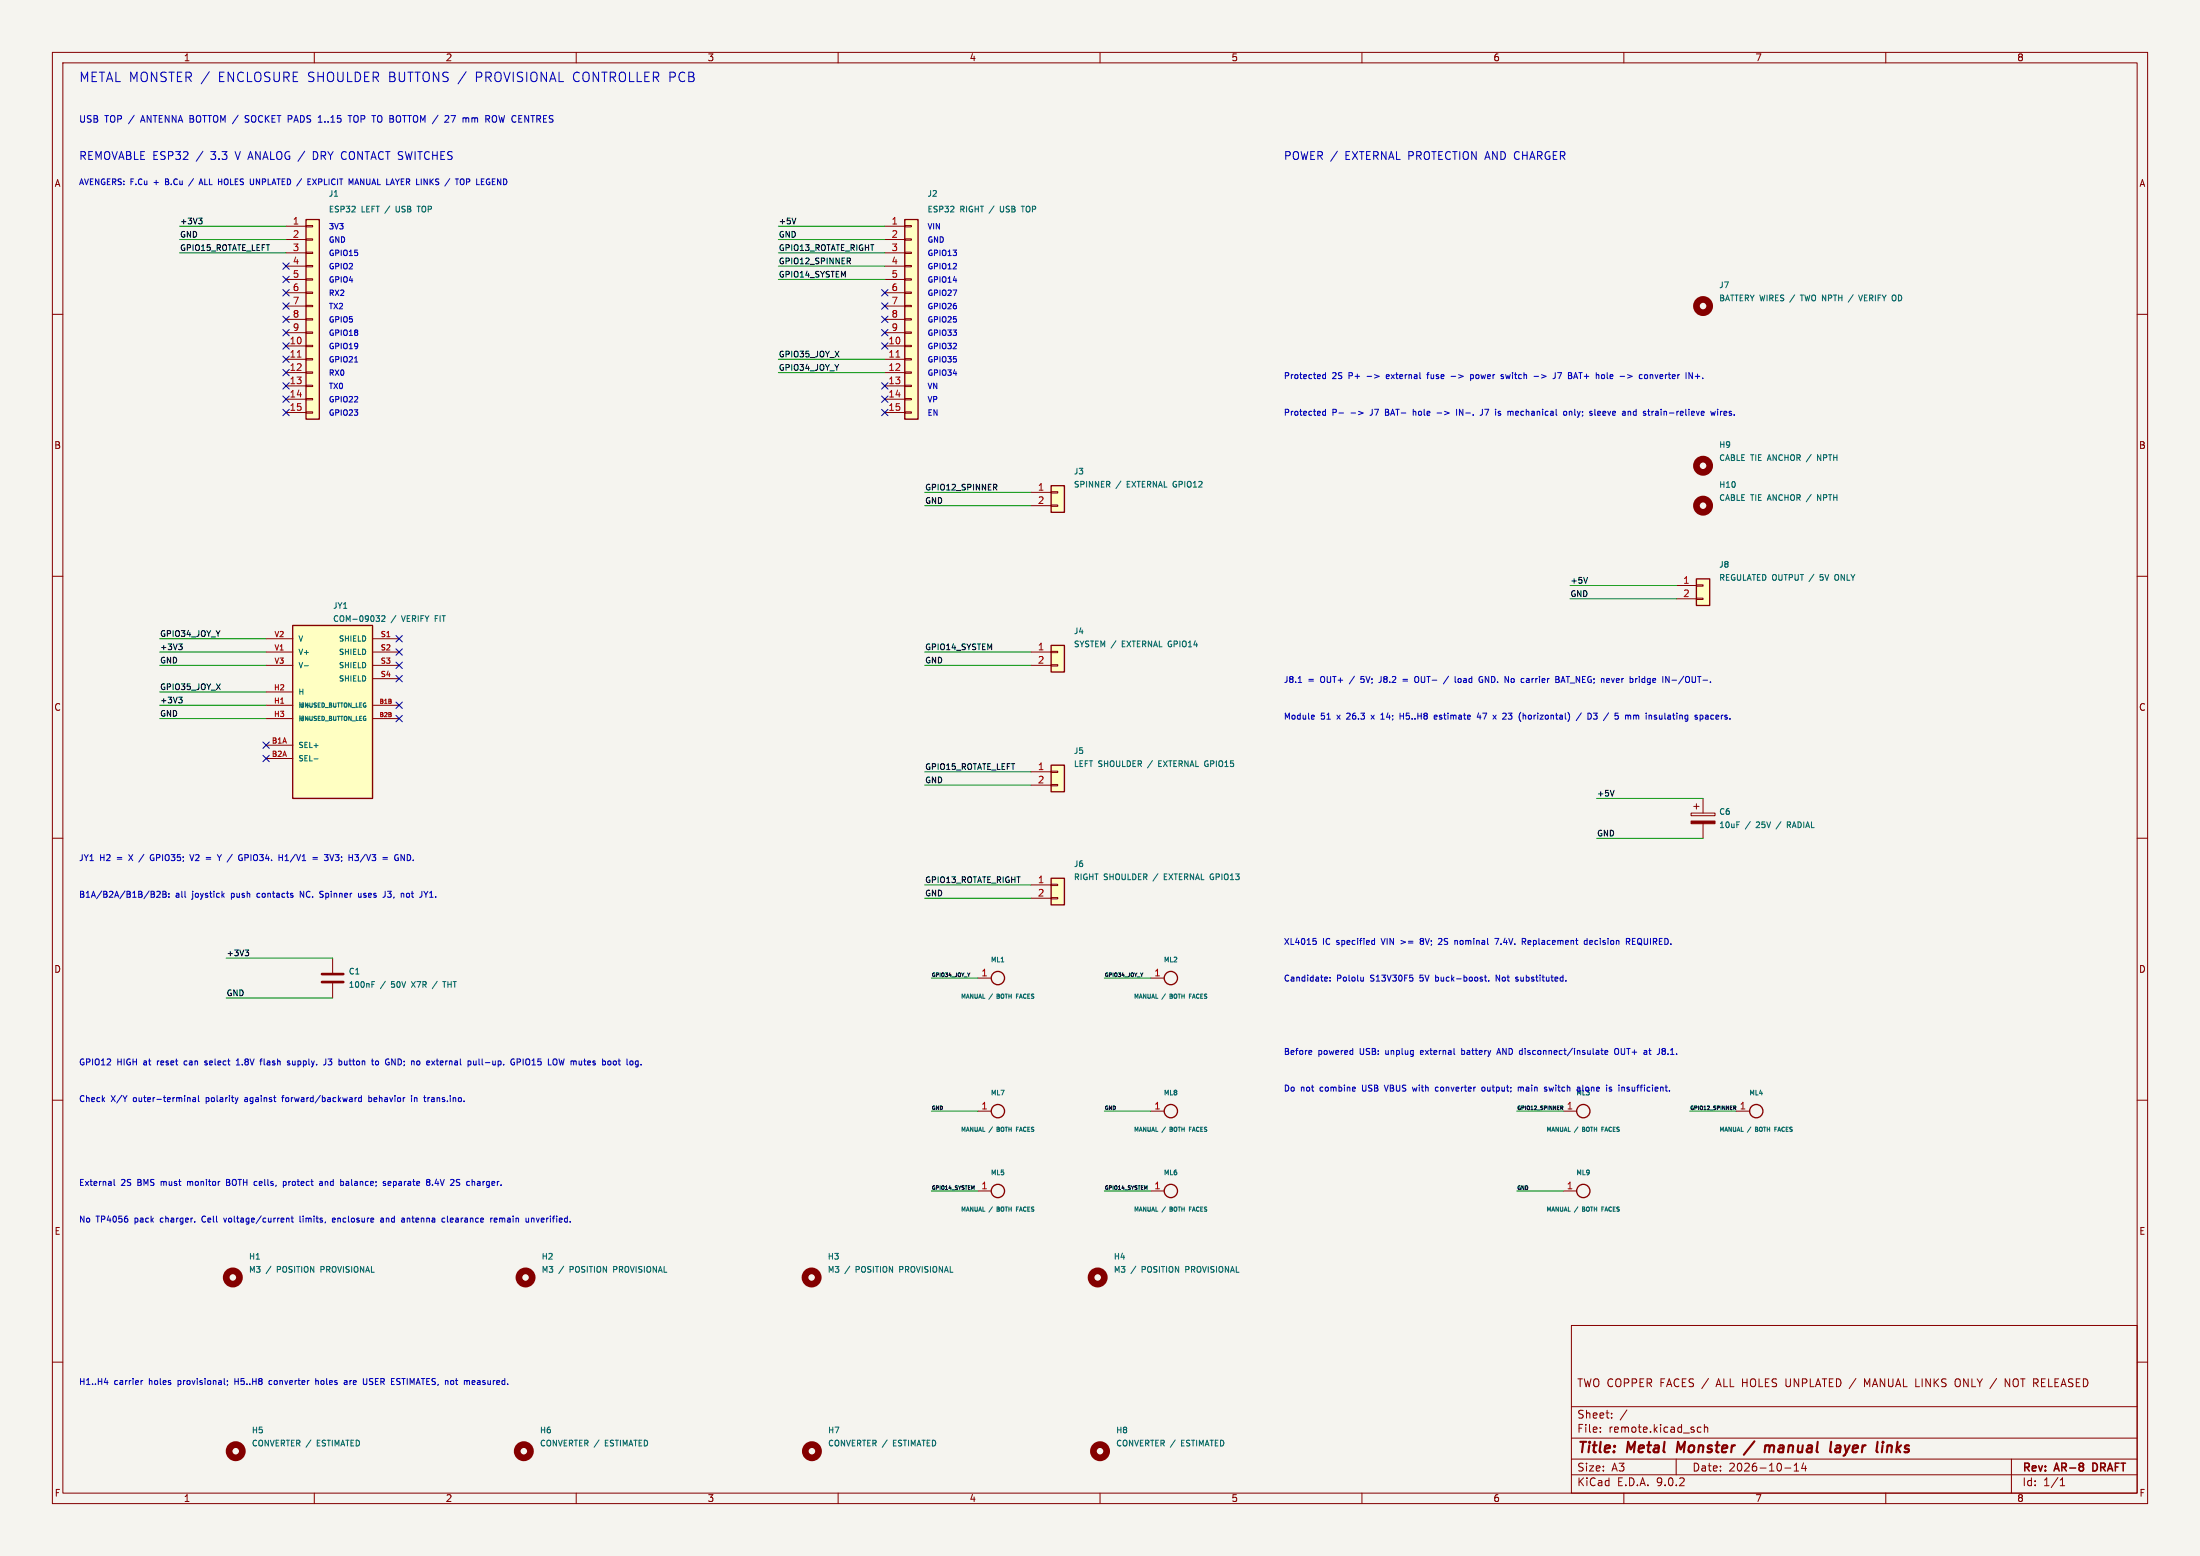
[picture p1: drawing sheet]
<svg xmlns="http://www.w3.org/2000/svg" width="420mm" height="297mm" viewBox="0 0 420 297" stroke-linecap="round" stroke-linejoin="round" font-family="sans-serif">
<path d="M0 0h420v297h-420z" fill="#f5f4ef" stroke="#f5f4ef" stroke-width=".19"/>
<g fill="none" stroke="#840000" stroke-width=".19">
<path d="M10 10h400v277h-400zM12 12h396v273h-396zM60 10v2M110 10v2M160 10v2M210 10v2M260 10v2M310 10v2M360 10v2M10 60h2M408 60h2M10 110h2"/>
<path d="M408 110h2M10 160h2M408 160h2M10 210h2M408 210h2M300 253h108v32h-108zM10 260h2M300 278.5h108M300 274.5h108M300 268.5h108M305.5 273.2v.2M305.5 272.5v.1"/>
<path d="M307.7 270.5v.2M307.7 269.8v.1M310.6 269.1l-1.3 1.9M320 278.5v3M324 273.1l.3 .3 .4-.1M324.7 272.5l-.4-.1-.3 .3M325.4 272.5l.2-.1 .3 .1 .1 .9M325.4 271.9v1.5M342.5 279.7l.4-.4v1.5M344.3 279.2l-.4 1.1h1M344.7 279.8v1M356.4 264.3l-.5-1.1v1.5"/>
<path d="M373.3 264.5l.3 .2h.3M373.9 263.2h-.3l-.3 .2M382.8 264.7v-1.5l.9 1.5M384 278.5v6.5M408 260h2M60 285v2M110 285v2M160 285v2M210 285v2M260 285v2M300 281.5h108M310 285v2"/>
<path d="M340.7 280.2h1.2M342.5 280.8h.9M360 285v2M393.3 283.6h.9M393.3 282.5l.4-.4v1.5"/>
</g>
<path d="M399.9 279.3h-.4v1.5h.4" fill="none" stroke="#840000" stroke-width=".3"/>
<path d="M320.3 275.2l-.2 2M334.9 275.1l-2 2.6M337.1 276l.5-.1 .2 .3M337.8 276.2l-.1 1M338.6 276a.5 .5 0 0 0-.8 .2M350.5 276h.8l-.1 1.2M351.3 276.3l-.6 .1a.4 .4 0 0 0-.4 .4 .4 .4 0 0 0 .3 .4l.7-.1M360.3 276.1a.49 .49 0 0 1 .9 .1l-.2 1" fill="none" stroke="#840000" stroke-width=".4"/>
<path d="M55.9 119.4h15.2v33h-15.2z" fill="#ffffc2"/>
<path d="M55.9 119.4h15.2v33h-15.2z" fill="none" stroke="#840000" stroke-width=".25"/>
<g fill="none" stroke="#840000" stroke-width=".19">
<path d="M50.8 121.9h5.1M50.8 124.5h5.1M50.8 127h5.1M50.8 132.1h5.1M50.8 134.6h5.1M50.8 137.2h5.1M71.1 121.9h5.1M71.1 124.5h5.1M71.1 127h5.1M71.1 134.6h5.1M71.1 137.2h5.1M71.1 129.5h5.1"/>
<path d="M50.8 142.2h5.1M50.8 144.8h5.1"/>
</g>
<path d="M353.8 56.3l-1 1.4M354.8 56.3l.4 1.1 .4-1.1M347 87.9v-1.1l.6 1.1M71.8 117.5h.6l-.3 .4M72.2 117.9l.2 .2v.3l-.2 .2M72.9 117.6l.4-.1 .2 .3-.7 .8h.7M58.1 127.1h.8M59.9 144.9h.8" fill="none" stroke="#006464" stroke-width=".19"/>
<g fill="none" stroke="#840000" stroke-width="1.3">
<circle cx="325.1" cy="58.4" r="1.27"/>
<circle cx="325.1" cy="88.9" r="1.27"/>
<circle cx="44.4" cy="243.8" r="1.27"/>
</g>
<path d="M172.7 41.9h2.6v38.1h-2.6z" fill="#ffffc2"/>
<path d="M172.7 41.9h2.6v38.1h-2.6z" fill="none" stroke="#840000" stroke-width=".25"/>
<g fill="none" stroke="#840000" stroke-width=".19">
<path d="M168.9 43.2h3.8M168.9 45.7h3.8M168.9 48.3h3.8M168.9 50.8h3.8M168.9 53.3h3.8M168.9 55.9h3.8M168.9 58.4h3.8M172.7 43.1h1.3v.2h-1.3zM172.7 45.6h1.3v.2h-1.3zM172.7 48.1h1.3v.3h-1.3zM172.7 50.7h1.3v.2h-1.3zM172.7 53.2h1.3v.3h-1.3z"/>
<path d="M172.7 55.8h1.3v.2h-1.3zM172.7 58.3h1.3v.2h-1.3zM168.9 61h3.8M168.9 63.5h3.8M168.9 66h3.8M168.9 68.6h3.8M168.9 71.1h3.8M168.9 73.7h3.8M168.9 76.2h3.8M168.9 78.7h3.8M172.7 60.8h1.3v.3h-1.3zM172.7 63.4h1.3v.2h-1.3z"/>
<path d="M172.7 65.9h1.3v.3h-1.3zM172.7 68.5h1.3v.2h-1.3zM172.7 71h1.3v.2h-1.3zM172.7 73.5h1.3v.3h-1.3zM172.7 76.1h1.3v.2h-1.3zM172.7 78.6h1.3v.3h-1.3z"/>
</g>
<path d="M171.1 68.2h.7" fill="none" stroke="#a90000" stroke-width=".19"/>
<path d="M194.9 39.4h.7" fill="none" stroke="#006464" stroke-width=".19"/>
<path d="M323.8 110.5h2.6v5.1h-2.6z" fill="#ffffc2"/>
<g fill="none" stroke="#840000" stroke-width=".25">
<path d="M323.8 110.5h2.6v5.1h-2.6z"/>
<circle cx="223.5" cy="186.7" r="1.27"/>
</g>
<path d="M320 111.8h3.8M320 114.3h3.8M323.8 111.6h1.3v.3h-1.3zM323.8 114.2h1.3v.2h-1.3zM219.7 186.7h2.5" fill="none" stroke="#840000" stroke-width=".19"/>
<path d="M347 95.5v-1.1l.6 1.1M350.4 109.7l-.1 .3 .1 .7M227.1 190.1h.2M227.4 189.8h-.3v.8" fill="none" stroke="#006464" stroke-width=".19"/>
<circle cx="325.1" cy="96.5" r="1.27" fill="none" stroke="#840000" stroke-width="1.3"/>
<path d="M200.7 167.6h2.5v5.1h-2.5z" fill="#ffffc2"/>
<g fill="none" stroke="#840000" stroke-width=".25">
<path d="M200.7 167.6h2.5v5.1h-2.5z"/>
<circle cx="190.5" cy="186.7" r="1.27"/>
<circle cx="335.3" cy="212.1" r="1.27"/>
<circle cx="302.3" cy="227.3" r="1.27"/>
</g>
<g fill="none" stroke="#840000" stroke-width=".19">
<path d="M322.8 155.2h4.6v.5h-4.6zM323.3 153.9h1.1M323.8 153.4v1M325.1 152.4v2.8M325.1 157.2v2.8M196.8 168.9h3.9M196.8 171.5h3.9M200.7 168.8h1.2v.2h-1.2zM200.7 171.3h1.2v.3h-1.2zM63.5 182.9v2.8M63.5 187.7v2.8M186.7 186.7h2.5"/>
<path d="M331.5 212.1h2.5M298.4 227.3h2.6"/>
</g>
<g fill="none" stroke="#006464" stroke-width=".19">
<path d="M331.6 156.9h.5M341.2 157.5h.4M341.6 156.9h-.4v1.1M71 187.9h.4M71 187.4h.5M83.5 187.3l-1 1.4M84.5 187.4h.6M84.8 187.4v1.1M194 190.1h.3M194.4 189.8h-.4v.8M338.8 215.5h.3M339.2 215.2h-.4v.8"/>
<path d="M305.8 230.8h.3M306.2 230.4h-.4v.8"/>
</g>
<path d="M61.5 185.9h4M61.5 187.5h4" fill="none" stroke="#840000" stroke-width=".51"/>
<path d="M322.8 156.7h4.6v.5h-4.6z" fill="#840000" stroke="#840000" stroke-width=".19"/>
<circle cx="45" cy="277" r="1.27" fill="none" stroke="#840000" stroke-width="1.3"/>
<path d="M200.7 92.7h2.5v5.1h-2.5z" fill="#ffffc2"/>
<path d="M200.7 92.7h2.5v5.1h-2.5z" fill="none" stroke="#840000" stroke-width=".25"/>
<path d="M196.8 94h3.9M196.8 96.5h3.9M200.7 93.9h1.2v.2h-1.2zM200.7 96.4h1.2v.2h-1.2z" fill="none" stroke="#840000" stroke-width=".19"/>
<path d="M58.4 41.9h2.6v38.1h-2.6z" fill="#ffffc2"/>
<path d="M58.4 41.9h2.6v38.1h-2.6z" fill="none" stroke="#840000" stroke-width=".25"/>
<g fill="none" stroke="#840000" stroke-width=".19">
<path d="M54.6 43.2h3.8M54.6 45.7h3.8M54.6 48.3h3.8M54.6 50.8h3.8M54.6 53.3h3.8M54.6 55.9h3.8M54.6 58.4h3.8M58.4 43.1h1.3v.2h-1.3zM58.4 45.6h1.3v.2h-1.3zM58.4 48.1h1.3v.3h-1.3zM58.4 50.7h1.3v.2h-1.3zM58.4 53.2h1.3v.3h-1.3z"/>
<path d="M58.4 55.8h1.3v.2h-1.3zM58.4 58.3h1.3v.2h-1.3zM54.6 61h3.8M54.6 63.5h3.8M54.6 66h3.8M54.6 68.6h3.8M54.6 71.1h3.8M54.6 73.7h3.8M54.6 76.2h3.8M54.6 78.7h3.8M58.4 60.8h1.3v.3h-1.3zM58.4 63.4h1.3v.2h-1.3z"/>
<path d="M58.4 65.9h1.3v.3h-1.3zM58.4 68.5h1.3v.2h-1.3zM58.4 71h1.3v.2h-1.3zM58.4 73.5h1.3v.3h-1.3zM58.4 76.1h1.3v.2h-1.3zM58.4 78.6h1.3v.3h-1.3z"/>
</g>
<path d="M56.8 68.2h.7" fill="none" stroke="#a90000" stroke-width=".19"/>
<path d="M79.6 39.4h.6" fill="none" stroke="#006464" stroke-width=".19"/>
<path d="M200.7 123.2h2.5v5.1h-2.5z" fill="#ffffc2"/>
<g fill="none" stroke="#840000" stroke-width=".25">
<path d="M200.7 123.2h2.5v5.1h-2.5z"/>
<circle cx="190.5" cy="212.1" r="1.27"/>
<circle cx="223.5" cy="212.1" r="1.27"/>
<circle cx="302.3" cy="212.1" r="1.27"/>
<circle cx="190.5" cy="227.3" r="1.27"/>
<circle cx="223.5" cy="227.3" r="1.27"/>
</g>
<path d="M196.8 124.5h3.9M196.8 127h3.9M200.7 124.3h1.2v.3h-1.2zM200.7 126.9h1.2v.2h-1.2zM186.7 212.1h2.5M219.7 212.1h2.5M298.4 212.1h2.6M186.7 227.3h2.5M219.7 227.3h2.5" fill="none" stroke="#840000" stroke-width=".19"/>
<path d="M194 215.5h.3M194.4 215.2h-.4v.8M227.1 215.5h.2M227.4 215.2h-.3v.8M305.8 215.5h.3M306.2 215.2h-.4v.8M194 230.8h.3M194.4 230.4h-.4v.8M227.1 230.8h.2M227.4 230.4h-.3v.8" fill="none" stroke="#006464" stroke-width=".19"/>
<g fill="none" stroke="#840000" stroke-width="1.3">
<circle cx="154.9" cy="243.8" r="1.27"/>
<circle cx="209.5" cy="243.8" r="1.27"/>
<circle cx="155" cy="277" r="1.27"/>
<circle cx="210" cy="277" r="1.27"/>
</g>
<path d="M200.7 146.1h2.5v5h-2.5z" fill="#ffffc2"/>
<path d="M200.7 146.1h2.5v5h-2.5z" fill="none" stroke="#840000" stroke-width=".25"/>
<path d="M196.8 147.3h3.9M196.8 149.9h3.9M200.7 147.2h1.2v.2h-1.2zM200.7 149.7h1.2v.3h-1.2z" fill="none" stroke="#840000" stroke-width=".19"/>
<g fill="none" stroke="#840000" stroke-width="1.3">
<circle cx="100.3" cy="243.8" r="1.27"/>
<circle cx="100" cy="277" r="1.27"/>
</g>
<g fill="none" stroke="#0f0f0f" stroke-width=".19">
<path d="M37.9 41.6h.7l-.4 .5M38.4 42.1l.2 .2v.2l-.2 .2M151.9 41.6l-.3 1.1M162 49.8l.4 .6M162.3 49.3l.1 .2-.1 .3M189.9 93l.4 .5M190.2 92.5l.1 .1-.1 .4M303.1 110.2l-.4 1.1M34.1 133.1h.7l-.4 .4M34.1 122.9h.7l-.4 .4M34.6 133.5l.2 .2v.3l-.2 .2M34.6 123.3l.2 .2v.3l-.2 .2"/>
<path d="M308.1 150.9l-.3 1.1M46.8 181.3h.7l-.4 .5M47.3 181.8l.2 .2v.2l-.2 .2M298.1 211.5l.3 .3M298.2 211.1l.2 .1-.2 .3M331.1 211.5l.3 .3M331.2 211.1l.2 .1-.2 .3"/>
</g>
<g fill="none" stroke="#009600" stroke-width=".19">
<path d="M34.3 45.7h20.3M34.3 43.2h20.3M34.3 48.3h20.3M148.6 50.8h20.3M148.6 45.7h20.3M148.6 43.2h20.3M148.6 48.3h20.3M148.6 53.3h20.3M148.6 68.6h20.3M148.6 71.1h20.3M176.5 96.5h20.3M176.5 94h20.3"/>
<path d="M299.7 111.8h20.3M299.7 114.3h20.3M30.5 124.5h20.3M30.5 127h20.3M30.5 132.1h20.3M30.5 137.2h20.3M30.5 134.6h20.3M30.5 121.9h20.3M176.5 124.5h20.3M176.5 127h20.3M176.5 147.3h20.3M176.5 149.9h20.3"/>
<path d="M304.8 152.4h20.3M176.5 171.5h20.3M176.5 168.9h20.3M304.8 160h20.3M43.2 182.9h20.3M43.2 190.5h20.3M177.8 186.7h8.9M210.8 186.7h8.9M177.8 212.1h8.9M210.8 212.1h8.9M289.6 212.1h8.8M322.6 212.1h8.9"/>
<path d="M177.8 227.3h8.9M210.8 227.3h8.9M289.6 227.3h8.8"/>
</g>
<g fill="none" stroke="#000084" stroke-width=".19">
<path d="M54 50.2l1.2 1.2M54 52.7l1.2 1.2M54 57.8l1.2 1.2M54 55.3l1.2 1.2M55.2 50.2l-1.2 1.2M55.2 52.7l-1.2 1.2M55.2 57.8l-1.2 1.2M55.2 55.3l-1.2 1.2M168.3 57.8l1.2 1.2M168.3 55.3l1.2 1.2M169.5 57.8l-1.2 1.2M169.5 55.3l-1.2 1.2"/>
<path d="M54 68l1.2 1.2M54 60.4l1.2 1.2M54 62.9l1.2 1.2M54 65.4l1.2 1.2M54 70.5l1.2 1.2M54 73.1l1.2 1.2M54 75.6l1.2 1.2M54 78.1l1.2 1.2M55.2 68l-1.2 1.2M55.2 60.4l-1.2 1.2M55.2 62.9l-1.2 1.2M55.2 65.4l-1.2 1.2"/>
<path d="M55.2 70.5l-1.2 1.2M55.2 73.1l-1.2 1.2M55.2 75.6l-1.2 1.2M55.2 78.1l-1.2 1.2M168.3 62.9l1.2 1.2M168.3 73.1l1.2 1.2M168.3 75.6l1.2 1.2M168.3 78.1l1.2 1.2M168.3 65.4l1.2 1.2M168.3 60.4l1.2 1.2M169.5 62.9l-1.2 1.2M169.5 73.1l-1.2 1.2"/>
<path d="M169.5 75.6l-1.2 1.2M169.5 78.1l-1.2 1.2M169.5 65.4l-1.2 1.2M169.5 60.4l-1.2 1.2M75.6 136.6l1.2 1.2M75.6 123.9l1.2 1.2M75.6 126.4l1.2 1.2M75.6 128.9l1.2 1.2M75.6 134l1.2 1.2M75.6 121.3l1.2 1.2M76.8 136.6l-1.2 1.2M76.8 123.9l-1.2 1.2"/>
<path d="M76.8 126.4l-1.2 1.2M76.8 128.9l-1.2 1.2M76.8 134l-1.2 1.2M76.8 121.3l-1.2 1.2M50.2 141.6l1.2 1.2M50.2 144.2l1.2 1.2M51.4 141.6l-1.2 1.2M51.4 144.2l-1.2 1.2"/>
</g>
<g fill="none" stroke="#0000c2" stroke-width=".19">
<path d="M40 13.7l-1.6 2.3M36.9 34.1l-.9 1.4M38 35.3l.4-1.1 .3 1.1M38.1 34.9h.5M41.7 34.7h.6M42.3 34.2v1.1M46.8 23.3h.5M47.3 22.1h-.3l-.2 .2 .1 .3 .4 .1M59.7 34.2l.7 1.1M60.2 28.9h-.4v1.5h.4M60.4 34.2l-.7 1.1M66.4 22.1h.8"/>
<path d="M66.8 22.1v1.2M67.7 35.3l.4-1.1 .4 1.1M67.8 34.9h.6M86.1 22.1h.8l-.5 1.2M86.9 34.2h.6M87.2 34.2v1.1M89.6 34.2h-.5v1.1M89.6 34.7h-.5M90.1 22.5v.8M90.5 22.5l-.4 .1M94.3 22.1a.43 .43 0 0 1 .5 .4v.4a.43 .43 0 0 1-.5 .4M255.3 28.9l-1.3 1.9"/>
<path d="M67.7 69.1h.6M253 71.1v1.2M253 78.1v1.2M253 71.6l-.3-.1-.2 .2 .1 .5h.4M253 78.6l-.3-.1-.2 .2 .1 .5h.4M255.6 78.8h.9M257.9 78.8h.9M259.3 78.5l.9 .3-.9 .4M261 71.8h.9M262.4 71.5l.9 .3-.9 .4M264.5 78.7h.4M264.8 71.5l-.2 .2v.4l.2 .2"/>
<path d="M264.9 78.1h-.4v1.2h.4M265.2 71.8l-.6 .1M269.8 78.1v1.2M270.1 78.5l-.3 .1M272.4 71.5h.4M272.8 71.1l-.3 .2v1M274.3 78.8h.9M277 71.8h.9M278.1 78.1v1.2M278.6 79.3v-1.2l.7 1.2M280.8 71.6l.3-.1 .2 .2-.1 .5h-.4M280.8 71.5v1.2"/>
<path d="M283 78.1l-.1 1-.3 .2M283.4 78.1h.8M286.2 78.9h.2l.1 .2-.4 .2M286.2 78.5l.2 .1M286.9 71.9l.1 .2-.1 .2M286.9 71.5l.1 .1M287.4 71.5l.3 .8M288.8 78.6l.1 .7M292.9 71.8h.8M296.9 71.1v1l-.4 .2M297.3 71.1h.8l-.5 1.2M298.6 78.6l.3-.1 .2 .2v.4l-.2 .2-.4-.2z"/>
<path d="M299.6 78.6h.4l.1 .7M299.6 78.5v.8M300.4 72.3l.4-1.2 .4 1.2M300.5 71.9h.6M304.5 79.1l.1 .2M305.4 78.5l-.4 .2 .1 .5 .3 .1M305.6 78.8l-.6 .1M305.9 71.5l.4 .2v.5l-.4 .1M310.7 71.5l.9 .3-.9 .4M311 78.5l.3 .2v.6M311.9 78.6v.6M314 71.6l.3-.1 .2 .2v.4l-.2 .2-.4-.2z"/>
<path d="M315 71.5v.8M315.4 71.5l-.4 .1M315.7 78.5l-.2 .1M316.1 78.9v.3M322.4 71.1l.7 1.2v-1.2M323.6 71.8h.9M324.1 71.4v.9M326.6 78.5l.2 .8 .2-.6 .2 .6 .3-.8M327.9 78.1v.1M327.9 78.5v.8M328.4 78.5v.8M328.8 78.5l-.4 .2"/>
<path d="M329.3 78.5l-.2 .2v.4l.2 .2M329.7 78.8l-.6 .1M247.8 130.3h.7M250.7 136.5l.2 .3-.5 .1M250.9 137.2l-.2 .1M259.8 130.2l.1 .1M260.4 129.1h-.6v.6l.1-.1M261.7 136.5l.7 .8M262.4 136.5l-.7 .8M263.6 137.3h.7M263.6 130.1l-.4 .2M263.7 136.4l.2-.3v1.2"/>
<path d="M267.3 136.1v1.2M267.3 136.7h.6M267.8 129.7h.9M267.8 130h.9M270.1 129.5a.38 .38 0 0 1 .4-.4 .38 .38 0 0 1 .3 .4v.4a.38 .38 0 0 1-.2 .3 .38 .38 0 0 1-.4 0M273.8 136.9l.5-.1v-.2l-.3-.1-.2 .2 .1 .5h.4M276.5 129.1l-1 1.4M278.5 129.6l.2-.1 .2 .2v.4l-.2 .2-.4-.2zM282.3 136.1l-.3 .8h.7M282.6 136.5v.8M282.8 129.8h.3v.4l-.3 .1M282.9 129.1l.1 .1"/>
<path d="M283.5 130.3v-1.2l.7 1.2M286.9 136.2h.5M287.9 136.1h.7l-.3 .5h.1M288.1 137.3h.3M288.7 129.5l.3 .1M289 130.2l-.3 .1M291.1 136.5l.2 .2v.6M298 130.3l.4-1.2 .4 1.2M298.1 129.9h.6M299 129.1h.6M301.9 136.1l-1 1.4M304.2 136.1h.7l-.4 .5 .3 .1 .1 .4-.2 .2h-.3"/>
<path d="M307.1 136.1l-1 1.4M308.3 137.2l.4 .1M308.9 136.1h-.5l-.1 .6 .4-.1M310.3 136.6l.4-.1 .1 .2M310.3 136.5v.8M310.8 136.7v.6M311 136.5l-.2 .2M312.7 136.5l.1 .2v.6M313.9 129.5h-.2l-.3 .2 .1 .5 .4 .1M314.3 136.1l-.1 .1M314.3 136.1v.1M316.8 136.5v.7h.5"/>
<path d="M317.3 136.5v.8M319.2 129.8h.9M324.9 136.5l.2 .2v.4l-.2 .2M325.6 136.6h.4l.1 .7M326.1 136.8l-.6 .2 .2 .3 .4-.1M327 136.5h-.2l-.2 .2v.5l.4 .1M27.5 163.1l-1 1.4M29.1 163.1a.62 .62 0 0 0-.4 .6 .62 .62 0 0 0 .4 .6M29.2 170.1l.2 .2-.2 .4 .3 .2-.2 .4M29.9 170.2l.5-.1 .2 .4-.7 .8h.7M31.1 170.1h.4l.2 .2-.2 .4 .2 .1v.3l-.2 .2h-.4zM31.1 170.7h.4"/>
<path d="M32.2 171.2v.1M32.2 170.6v.1M36.2 163.1l.4 1.2 .4-1.2M39.4 163.7h.8M39.4 164h.8M41.5 163.1l.4 .6 .4-.6M42.5 170.8l.3 .5M42.8 170.5l-.4 .4M46 163.8h.3l-.1 .4M46.8 163.7h.4M47.2 163.1h-.4v1.2M49.2 170.6l-.1 .1 .1 .5"/>
<path d="M54.4 164.3h.7M54.4 163.5l.3-.4v1.2M57.3 171.3v-1.2l.7 1.2M59.7 163.7h.9M59.7 164h.9M61.2 170.2h.5M61.2 170.6l.4 .2M61.6 171.2l-.4 .1M61.9 163.1h.7l-.4 .5M63 163.1l.3 1.2 .4-1.2M64 163.1h.7M64 164.2l.2 .1"/>
<path d="M67.7 163.1h.7l-.3 .5M68.2 163.6l.2 .2v.3l-.2 .2M68.4 170.5l.1 .7h.4M68.9 170.5v.8M69.8 163.1l-1 1.4M73.5 170.1v.8M74 170.1h.7M74 171.2l.1 .1M76 163.2a.56 .56 0 0 0-.7 .4 .56 .56 0 0 0 .4 .7M77.2 163.1v1.2l-.7-1.2v1.2M78 170.5l-.4 .2v.5l.4 .1M78.2 163.2l-.5-.1v1.2l.5-.1"/>
<path d="M80.9 170.1l.4 .6M81.3 170.7v.6M81.7 170.1l-.4 .6M250.7 179.1h.5M250.8 179.6h.3l.2 .2-.1 .4-.4 .1M262.1 179.5l.3 .1M262.4 179.1v1.2M267.4 179.5l.9 .3-.9 .4M271.3 179.6l-.2 .2v.3l.1 .1 .3 .1M271.3 179.6h.2M271.5 179.1h-.2l-.2 .2 .2 .3M274.7 179.2h.5"/>
<path d="M275.2 179.6l-.6 .7h.7M278.1 179.5l.1 .2v.6M285.3 179.1h.8l-.5 1.2M290.9 179.7l.4 .6M291 179.1l.3 .2-.3 .4M291.9 179.5l-.2 .2v.4l.2 .2M292.2 179.8l-.5 .1M303 179.6l-.3-.1-.3 .2 .1 .5h.5M303 179.1v1.2M304 179.6l-.4-.1-.1 .2v.5h.5M304 179.8l-.5 .1M310.5 179.1h.4l.2 .2-.1 .4h-.5"/>
<path d="M310.8 179.7l.3 .6M311.6 179.7h.4M312.2 179.1h-.6v1.2h.6M253 186.5l.4 .1v.2l-.5 .1M253.4 187.2l-.4 .1M253.9 187.2v.1M253.9 186.6v.1M260.3 187.2l-.4 .1M260.3 186.5v.8M262.4 180.2l-.3 .1M274.1 186.1v1.2M274.1 187.2l.1 .1"/>
<path d="M274.2 186.5l-.1 .1M283.4 186.5h.4M283.5 186.1v1l.3 .2M284.2 187.2v.1M285.6 187.3v-1.2l.7 1.2M289.4 186.8l.4 .1v.2l-.1 .2-.4-.1M289.4 186.6h.4M35.3 202.6l-.2 .1 .2 .5M35.9 209.6h.3l.1 .7M36.8 209.6h.5v.7M37.3 209.8l-.5 .2 .2 .3 .3-.1M37.9 209.1v1l.1 .2"/>
<path d="M39.1 203.2l.3 .1M39.4 202.5l-.3 .2v.1l.3 .1M45.1 203.3h.7M45.1 202.5l.3-.4v1.2M45.4 209.5l-.2 .8M46.9 209.5l-.1 .1M46.9 209.8l-.2 .2 .2 .3M49.6 202.5h.4M49.9 202.1h.1M50.4 202.1l.1 1.1M53.8 209.5h.4M54.2 209.1l-.3 .2v1"/>
<path d="M55.3 202.6l-.3-.1-.1 .2v.1l.4 .1v.3h-.4M55.8 202.5l.1 .7M62.2 202.1l-.1 1-.3 .2M62.6 203.2l.5 .1M62.6 202.1h.7l-.3 .5h.1M65.8 202.5v.7h.4M68.1 209.5l-.3 .2M69 209.6l-.3-.1-.3 .2 .1 .5h.5M69 209.1v1.2M70.4 209.6l.3-.1 .3 .2M70.4 209.1v1.2M71 210.1l-.3 .2-.3-.1"/>
<path d="M71.8 202.6l.3-.1 .2 .2v.4l-.2 .2-.4-.2zM74.8 202.1l.6 1.2v-1.2M78.6 209.1v.1M78.6 209.5v.8M79.1 209.5v.8M79.4 209.5l-.3 .1M81.7 209.5v.8M82 209.5l-.3 .2M83.3 202.5h.4M83.4 202.1v1l.3 .2M90.9 203.2h-.4M90.9 202.5v.8"/>
<path d="M91.4 202.1v1l.2 .2M97.9 202.1l.3 .1M98 202.8h.2v.4l-.2 .1M98.7 202.7h.6v-.5l-.6-.1v1.2M99.9 202.1v1.2M107.7 202.1l-.3 1.2-.2-.8-.2 .8M117.6 202.6l.1 .1-.1 .5M118 202.5h.4M118.2 202.1v1l.2 .2M250 200.5l.4 .1v.2l-.5 .1M250.4 201.2l-.4 .1M258.7 207.6v.2l-.5 .1"/>
<path d="M264.3 207.1l.4 1.2M269.6 207.5l.3 .8 .2-.6M271.3 200.5l-.1 .2v.4l.1 .2M271.7 200.8l-.5 .1M274.6 207.6l-.4-.1-.2 .2 .1 .5h.5M279.1 201.2l.3 .1M279.1 200.1v1.2M279.4 200.5l-.3 .1M283 207.6l.3-.1 .2 .2v.4l-.2 .2-.4-.2zM285.7 201.3l.4-1.2 .4 1.2M285.8 200.9h.6M289.8 207.5v.8"/>
<path d="M289.8 207.6l.4-.1 .1 .2M290.3 207.7l.2-.2 .3 .1v.7M290.3 207.7v.6M295.2 207.9l.1 .2-.1 .2M295.2 207.5l.1 .1M295.7 207.5l.2 .8 .2-.6M301.5 207.5l.1 .2v.6M301.6 207.8h-.4M302.2 207.1v1M305.6 200.5h.5M305.8 200.1v1l.3 .2M306.4 200.9l.5-.1v-.2l-.4-.1-.1 .2v.5h.5"/>
<path d="M307.4 207.9h.2l.1 .2-.4 .2M307.4 207.5l.2 .1M308.3 200.3l.2-.2a.39 .39 0 0 1 .5 .4v.4a.38 .38 0 0 1-.4 .4 .38 .38 0 0 1-.4-.4zM310.6 208.2h.4M311 207.6l-.2-.1-.2 .2 .1 .1 .3 .1M314.8 200.5h.4M314.9 200.1v1l.2 .2M317.4 201.2h.4M317.4 200.2h.4M317.4 200.6h.1M317.5 200.6h.2M317.5 200.6l-.1 .1"/>
<path d="M317.7 200.6l.1 .1M317.8 200.6h-.1M21.8 225.1v1l.1 .2M35.8 225.5v.8M36 225.5l-.2 .1M38.6 232.3l-.1 .3 .1 .5M42.7 232.5l.3 .8 .2-.8M43.2 225.7h.4M43.6 225.1h-.4v1.2h.5M54.1 225.6l.3-.1 .2 .2-.1 .5h-.4M54.1 225.5v1.2M54.7 232.5v.8"/>
<path d="M54.7 232.6h.4l.1 .7M55.6 232.5h.4M55.7 232.1v1l.3 .2M57.3 232.1v1l.1 .2M61 225.6h.5v.7M61.5 225.8l-.5 .2 .2 .3 .3-.1M63.5 232.9l.5-.1-.1-.2-.3-.1-.1 .2v.5h.4M66.4 225.5l-.3 .1M66.5 225.8h-.3l-.2 .2 .1 .2 .4 .1M72.7 232.6h.4l.1 .7M73.1 225.7l.5 .4-.1 .2-.4-.1M73.2 232.8l-.5 .2 .1 .3 .4-.1"/>
<path d="M73.6 225.6l-.3-.1-.2 .2M74.6 225.7l-.1-.2-.4 .2v.5h.5M74.6 225.8l-.5 .1M77.7 232.5v.8M77.9 232.5l-.2 .1M81.6 225.1h.3l.2 .2-.2 .3M81.6 225.6h.3M81.9 225.6l.1 .1 .1 .4-.1 .1-.4 .1M82.6 226.2v.1M83.3 225.1l-.2 .8h.7M84.6 232.5l.3 .1M84.9 233.2l-.3 .1"/>
<path d="M85.4 232.1v1l.2 .2M87.3 225.7l.4 .1 .1 .3-.2 .2h-.3M87.3 225.1l.5 .1M91.3 225.5l-.1 .1M91.3 225.8l-.2 .2 .2 .3M94 232.5l-.3 .1M94.3 232.9l.6-.1-.1-.2-.3-.1-.2 .2 .1 .5h.4M101.5 232.6h.4l.1 .7M101.5 232.5v.8M19.9 263.9h.7M26.9 263.5v.8M27.3 263.5l-.4 .2"/>
<path d="M42.8 264.1l.2 .2M43.4 263.6v.1M43.5 264.2l-.1 .2M44.8 263.1v1.2M44.8 263.7h.7M51.8 263.5h-.2l-.2 .2v.5l.4 .1M60.3 263.6h.4l.1 .7M60.3 263.1v1.2M65.8 263.6h.4v.7M66.2 263.8l-.5 .2 .2 .3 .3-.1M69.4 263.1v1M70 263.1v1l-.1 .1-.3 .1"/>
<path d="M75.7 264.2l.5 .1M75.7 263.5l.5 .2M76.2 263.1h-.3l-.2 .2M90.5 263.5l-.4 .2 .1 .5 .3 .1M90.7 263.8l-.6 .1"/>
</g>
<g font-size="2.8" fill="#840000">
<text x="301" y="277.9">Title:</text>
<text x="310.6" y="277.9">Metal</text>
<text x="321" y="277.9">Monster</text>
<text x="334.9" y="277.9">/</text>
<text x="339.3" y="277.9">manual</text>
<text x="352.6" y="277.9">layer</text>
<text x="362.3" y="277.9">links</text>
</g>
<g font-size="2.5" fill="#0000c2">
<text x="15" y="15.9">METAL MONSTER /</text>
<text x="41.7" y="15.9">ENCLOSURE SHOULDER BUTTONS /</text>
<text x="91.1" y="15.9">PROVISIONAL CONTROLLER PCB</text>
</g>
<g font-size="2.1" fill="#0000c2">
<text x="15" y="30.7">REMOVABLE ESP32</text>
<text x="37.5" y="30.7">/</text>
<text x="40.4" y="30.7">3.3</text>
<text x="45.3" y="30.7">V ANALOG /</text>
<text x="60.5" y="30.7">DRY CONTACT SWITCHES</text>
<text x="245" y="30.7">POWER /</text>
<text x="256.8" y="30.7">EXTERNAL PROTECTION AND CHARGER</text>
</g>
<g font-size="2.1" fill="#840000">
<text x="301" y="265">TWO COPPER FACES /</text>
<text x="328" y="265">ALL HOLES UNPLATED /</text>
<text x="356.7" y="265">MANUAL LINKS</text>
<text x="374.4" y="265">ONLY /</text>
<text x="384.2" y="265">NOT RELEASED</text>
<text x="301" y="273.7">File:</text>
<text x="301" y="271">Sheet:</text>
<text x="307.1" y="273.7">remote.kicad_sch</text>
<text x="301" y="281.1">Size:</text>
<text x="307.6" y="281.1">A3</text>
<text x="323" y="281.1">Date:</text>
<text x="330" y="281.1">2026-10-14</text>
<text x="386" y="281.3">Rev:</text>
<text x="392.4" y="281.3">AR-8</text>
<text x="400.2" y="281.3">DRAFT</text>
<text x="301" y="283.9">KiCad</text>
<text x="308.7" y="283.9">E.D.A.</text>
<text x="316.3" y="283.9">9.0.2</text>
<text x="386" y="283.9">Id:</text>
<text x="390.1" y="283.9">1/1</text>
</g>
<g font-size="1.8" fill="#840000">
<text x="35" y="11.9">1</text>
<text x="85" y="11.9">2</text>
<text x="135" y="11.9">3</text>
<text x="185" y="11.9">4</text>
<text x="235" y="11.9">5</text>
<text x="285" y="11.9">6</text>
<text x="335" y="11.9">7</text>
<text x="385" y="11.9">8</text>
<text x="10.3" y="35.9">A</text>
<text x="408.3" y="35.9">A</text>
<text x="10.3" y="85.9">B</text>
<text x="408.2" y="85.9">B</text>
<text x="10.3" y="135.9">C</text>
<text x="408.2" y="135.9">C</text>
<text x="10.3" y="185.9">D</text>
<text x="408.2" y="185.9">D</text>
<text x="10.3" y="235.9">E</text>
<text x="408.3" y="235.9">E</text>
<text x="10.3" y="285.9">F</text>
<text x="35" y="286.9">1</text>
<text x="85" y="286.9">2</text>
<text x="135" y="286.9">3</text>
<text x="185" y="286.9">4</text>
<text x="235" y="286.9">5</text>
<text x="285" y="286.9">6</text>
<text x="335" y="286.9">7</text>
<text x="385" y="286.9">8</text>
<text x="408.3" y="285.9">F</text>
</g>
<g font-size="1.8" fill="#0000c2">
<text x="15" y="23.6">USB</text>
<text x="20" y="23.6">TOP /</text>
<text x="27.2" y="23.6">ANTENNA BOTTOM /</text>
<text x="47.7" y="23.6">SOCKET PADS 1..15</text>
<text x="68.1" y="23.6">TOP TO BOTTOM /</text>
<text x="87.2" y="23.6">27</text>
<text x="90.8" y="23.6">mm</text>
<text x="95.4" y="23.6">ROW CENTRES</text>
</g>
<g font-size="1.8" fill="#a90000">
<text x="55.8" y="42.9">1</text>
<text x="55.8" y="45.5">2</text>
<text x="170.1" y="42.9">1</text>
<text x="170.1" y="45.5">2</text>
<text x="55.8" y="48">3</text>
<text x="55.8" y="50.5">4</text>
<text x="55.8" y="53.1">5</text>
<text x="170.1" y="48">3</text>
<text x="170.1" y="50.5">4</text>
<text x="170.1" y="53.1">5</text>
<text x="55.8" y="55.6">6</text>
<text x="55.8" y="58.2">7</text>
<text x="170.1" y="55.6">6</text>
<text x="170.1" y="58.2">7</text>
<text x="55.2" y="65.8">10</text>
<text x="55.8" y="60.7">8</text>
<text x="55.8" y="63.2">9</text>
<text x="169.5" y="65.8">10</text>
<text x="170.1" y="60.7">8</text>
<text x="170.1" y="63.2">9</text>
<text x="55.2" y="68.3">11</text>
<text x="55.2" y="70.9">12</text>
<text x="169.5" y="68.3">11</text>
<text x="169.5" y="70.9">12</text>
<text x="55.2" y="73.4">13</text>
<text x="55.2" y="75.9">14</text>
<text x="169.5" y="73.4">13</text>
<text x="169.5" y="75.9">14</text>
<text x="55.2" y="78.5">15</text>
<text x="169.5" y="78.5">15</text>
<text x="198" y="93.7">1</text>
<text x="198" y="96.3">2</text>
<text x="321.2" y="111.5">1</text>
<text x="321.2" y="114">2</text>
<text x="198" y="124.2">1</text>
<text x="198" y="126.7">2</text>
<text x="198" y="147.1">1</text>
<text x="198" y="149.6">2</text>
<text x="198" y="168.7">1</text>
<text x="198" y="171.2">2</text>
<text x="187.3" y="186.4">1</text>
<text x="220.3" y="186.4">1</text>
<text x="187.3" y="211.8">1</text>
<text x="220.3" y="211.8">1</text>
<text x="299" y="211.8">1</text>
<text x="332" y="211.8">1</text>
<text x="187.3" y="227.1">1</text>
<text x="220.3" y="227.1">1</text>
<text x="299" y="227.1">1</text>
</g>
<g font-size="1.6" fill="#0000c2">
<text x="245" y="72.6">Protected</text>
<text x="254.3" y="72.6">2S</text>
<text x="257.6" y="72.6">P+</text>
<text x="265.2" y="72.6">external</text>
<text x="273.3" y="72.6">fuse</text>
<text x="278" y="72.6">-&gt;</text>
<text x="282" y="72.6">power</text>
<text x="288.1" y="72.6">switch</text>
<text x="294.5" y="72.6">-&gt;</text>
<text x="298.5" y="72.6">J7</text>
<text x="301.5" y="72.6">BAT+</text>
<text x="307.1" y="72.6">hole</text>
<text x="311.9" y="72.6">-&gt;</text>
<text x="315.8" y="72.6">converter</text>
<text x="324.9" y="72.6">IN+.</text>
<text x="245" y="79.6">Protected</text>
<text x="254.3" y="79.6">P-</text>
<text x="261.9" y="79.6">J7</text>
<text x="265" y="79.6">BAT-</text>
<text x="270.6" y="79.6">hole</text>
<text x="275.3" y="79.6">-&gt;</text>
<text x="279.3" y="79.6">IN-.</text>
<text x="284.1" y="79.6">J7</text>
<text x="287.2" y="79.6">is</text>
<text x="289.8" y="79.6">mechanical</text>
<text x="300.7" y="79.6">only;</text>
<text x="305.9" y="79.6">sleeve</text>
<text x="312.4" y="79.6">and</text>
<text x="316.6" y="79.6">strain-relieve</text>
<text x="329.7" y="79.6">wires.</text>
<text x="245" y="130.6">J8.1</text>
<text x="249.7" y="130.6">=</text>
<text x="252.2" y="130.6">OUT+</text>
<text x="258.1" y="130.6">/</text>
<text x="260.4" y="130.6">5V;</text>
<text x="264.1" y="130.6">J8.2</text>
<text x="268.8" y="130.6">=</text>
<text x="271.3" y="130.6">OUT-</text>
<text x="277.2" y="130.6">/</text>
<text x="279.5" y="130.6">load</text>
<text x="284.3" y="130.6">GND.</text>
<text x="289.4" y="130.6">No</text>
<text x="292.8" y="130.6">carrier</text>
<text x="299.6" y="130.6">BAT_NEG; never</text>
<text x="314.2" y="130.6">bridge</text>
<text x="320.7" y="130.6">IN-/OUT-.</text>
<text x="245" y="137.6">Module</text>
<text x="252.1" y="137.6">51</text>
<text x="255.4" y="137.6">x</text>
<text x="257.5" y="137.6">26.3</text>
<text x="262.4" y="137.6">x</text>
<text x="264.4" y="137.6">14;</text>
<text x="268.3" y="137.6">H5..H8</text>
<text x="275.1" y="137.6">estimate</text>
<text x="283.5" y="137.6">47</text>
<text x="286.8" y="137.6">x</text>
<text x="288.8" y="137.6">23</text>
<text x="292.1" y="137.6">(horizontal)</text>
<text x="303.4" y="137.6">/</text>
<text x="309.1" y="137.6">/</text>
<text x="311.4" y="137.6">5</text>
<text x="313.6" y="137.6">mm</text>
<text x="317.8" y="137.6">insulating</text>
<text x="327.3" y="137.6">spacers.</text>
<text x="15" y="164.6">JY1</text>
<text x="19.1" y="164.6">H2</text>
<text x="22.5" y="164.6">=</text>
<text x="25" y="164.6">X</text>
<text x="29.5" y="164.6">GPIO35;</text>
<text x="37.4" y="164.6">V2</text>
<text x="40.6" y="164.6">=</text>
<text x="43.1" y="164.6">Y /</text>
<text x="47.5" y="164.6">GPIO34.</text>
<text x="55.4" y="164.6">H1/V1</text>
<text x="62.1" y="164.6">=</text>
<text x="64.6" y="164.6">3V3;</text>
<text x="69.4" y="164.6">H3/V3</text>
<text x="76.1" y="164.6">=</text>
<text x="78.7" y="164.6">GND.</text>
<text x="15" y="171.6">B1A/B2A/B1B/B2B:</text>
<text x="33.5" y="171.6">all</text>
<text x="36.9" y="171.6">joystick</text>
<text x="44.5" y="171.6">push</text>
<text x="49.6" y="171.6">contacts</text>
<text x="58.1" y="171.6">NC.</text>
<text x="62.1" y="171.6">Spinner</text>
<text x="69.7" y="171.6">uses</text>
<text x="74.6" y="171.6">J3,</text>
<text x="78.3" y="171.6">not</text>
<text x="82.1" y="171.6">JY1.</text>
<text x="245" y="180.6">XL4015</text>
<text x="252.5" y="180.6">IC</text>
<text x="255.3" y="180.6">specified</text>
<text x="264.1" y="180.6">VIN</text>
<text x="268" y="180.6">&gt;=</text>
<text x="271.9" y="180.6">8V;</text>
<text x="275.7" y="180.6">2S</text>
<text x="279" y="180.6">nominal</text>
<text x="286.9" y="180.6">7.4V.</text>
<text x="292.3" y="180.6">Replacement</text>
<text x="304.4" y="180.6">decision</text>
<text x="312.6" y="180.6">REQUIRED.</text>
<text x="245" y="187.6">Candidate:</text>
<text x="255.2" y="187.6">Pololu</text>
<text x="261.8" y="187.6">S13V30F5</text>
<text x="271.4" y="187.6">5V</text>
<text x="274.6" y="187.6">buck-boost.</text>
<text x="286.4" y="187.6">Not</text>
<text x="290.4" y="187.6">substituted.</text>
<text x="15" y="203.6">GPIO12</text>
<text x="22.3" y="203.6">HIGH</text>
<text x="27.6" y="203.6">at</text>
<text x="30.4" y="203.6">reset</text>
<text x="35.7" y="203.6">can</text>
<text x="39.9" y="203.6">select</text>
<text x="46.2" y="203.6">1.8V</text>
<text x="51" y="203.6">flash</text>
<text x="56.4" y="203.6">supply.</text>
<text x="63.5" y="203.6">J3</text>
<text x="66.6" y="203.6">button</text>
<text x="73.2" y="203.6">to</text>
<text x="76" y="203.6">GND;</text>
<text x="81.1" y="203.6">no</text>
<text x="84.3" y="203.6">external</text>
<text x="92.4" y="203.6">pull-up.</text>
<text x="100.8" y="203.6">GPIO15</text>
<text x="108.2" y="203.6">LOW mutes</text>
<text x="119" y="203.6">boot</text>
<text x="245" y="201.6">Before</text>
<text x="251.6" y="201.6">powered</text>
<text x="259.7" y="201.6">USB:</text>
<text x="264.8" y="201.6">unplug</text>
<text x="271.8" y="201.6">external</text>
<text x="279.8" y="201.6">battery</text>
<text x="286.9" y="201.6">AND disconnect/insulate</text>
<text x="309.7" y="201.6">OUT+</text>
<text x="315.6" y="201.6">at</text>
<text x="318.4" y="201.6">J8.1.</text>
<text x="245" y="208.6">Do</text>
<text x="248.3" y="208.6">not</text>
<text x="252.1" y="208.6">combine</text>
<text x="260.4" y="208.6">USB</text>
<text x="265" y="208.6">VBUS</text>
<text x="270.5" y="208.6">with</text>
<text x="275.1" y="208.6">converter</text>
<text x="284.2" y="208.6">output;</text>
<text x="291.3" y="208.6">main</text>
<text x="296.5" y="208.6">switch</text>
<text x="303" y="208.6">alone</text>
<text x="308.8" y="208.6">is</text>
<text x="311.4" y="208.6">insufficient.</text>
<text x="15" y="210.6">Check</text>
<text x="21.2" y="210.6">X/Y</text>
<text x="25.6" y="210.6">outer-terminal</text>
<text x="39.7" y="210.6">polarity</text>
<text x="47.3" y="210.6">against</text>
<text x="54.7" y="210.6">forward/backward</text>
<text x="71.4" y="210.6">behavior</text>
<text x="79.8" y="210.6">in</text>
<text x="82.5" y="210.6">trans.ino.</text>
<text x="15" y="226.6">External</text>
<text x="23.1" y="226.6">2S</text>
<text x="26.4" y="226.6">BMS</text>
<text x="31.1" y="226.6">must</text>
<text x="36.3" y="226.6">monitor</text>
<text x="44" y="226.6">BOTH cells,</text>
<text x="55.3" y="226.6">protect</text>
<text x="62.5" y="226.6">and</text>
<text x="66.7" y="226.6">balance;</text>
<text x="75.1" y="226.6">separate</text>
<text x="83.6" y="226.6">8.4V</text>
<text x="88.4" y="226.6">2S</text>
<text x="91.7" y="226.6">charger.</text>
<text x="15" y="233.6">No</text>
<text x="18.3" y="233.6">TP4056</text>
<text x="25.9" y="233.6">pack</text>
<text x="31" y="233.6">charger.</text>
<text x="39.1" y="233.6">Cell</text>
<text x="43.6" y="233.6">voltage/current</text>
<text x="58.3" y="233.6">limits,</text>
<text x="64.7" y="233.6">enclosure</text>
<text x="74.2" y="233.6">and</text>
<text x="78.4" y="233.6">antenna</text>
<text x="86.3" y="233.6">clearance</text>
<text x="95.8" y="233.6">remain</text>
<text x="102.8" y="233.6">unverified.</text>
<text x="15" y="264.6">H1..H4</text>
<text x="21.8" y="264.6">carrier</text>
<text x="28.6" y="264.6">holes</text>
<text x="34.3" y="264.6">provisional;</text>
<text x="45.4" y="264.6">H5..H8</text>
<text x="52.2" y="264.6">converter</text>
<text x="61.3" y="264.6">holes</text>
<text x="67" y="264.6">are</text>
<text x="70.8" y="264.6">USER</text>
<text x="76.4" y="264.6">ESTIMATES, not</text>
<text x="90.8" y="264.6">measured.</text>
</g>
<g font-size="1.5" fill="#0000c2">
<text x="15" y="35.5">AVENGERS: F.Cu</text>
<text x="29.5" y="35.5">+</text>
<text x="31.9" y="35.5">B.Cu</text>
<text x="39" y="35.5">ALL</text>
<text x="42.8" y="35.5">HOLES</text>
<text x="49.1" y="35.5">UNPLATED</text>
<text x="58.3" y="35.5">/</text>
<text x="60.6" y="35.5">EXPLICIT</text>
<text x="68.7" y="35.5">MANUAL LAYER LINKS</text>
<text x="87.8" y="35.5">/</text>
<text x="90" y="35.5">TOP LEGEND</text>
<text x="62.7" y="46.5">GND</text>
<text x="62.7" y="44">3V3</text>
<text x="177" y="46.5">GND</text>
<text x="177" y="44">VIN</text>
<text x="62.7" y="49.1">GPIO15</text>
<text x="62.7" y="51.6">GPIO2</text>
<text x="177" y="51.6">GPIO12</text>
<text x="177" y="49.1">GPIO13</text>
<text x="62.7" y="59.2">TX2</text>
<text x="62.7" y="56.7">RX2</text>
<text x="62.7" y="54.1">GPIO4</text>
<text x="177" y="59.2">GPIO26</text>
<text x="177" y="56.7">GPIO27</text>
<text x="177" y="54.1">GPIO14</text>
<text x="62.7" y="64.3">GPIO18</text>
<text x="62.7" y="61.8">GPIO5</text>
<text x="177" y="64.3">GPIO33</text>
<text x="177" y="61.8">GPIO25</text>
<text x="62.7" y="71.9">RX0</text>
<text x="62.7" y="69.4">GPIO21</text>
<text x="62.7" y="66.8">GPIO19</text>
<text x="177" y="71.9">GPIO34</text>
<text x="177" y="69.4">GPIO35</text>
<text x="177" y="66.8">GPIO32</text>
<text x="62.7" y="77">GPIO22</text>
<text x="62.7" y="74.5">TX0</text>
<text x="177" y="77">VP</text>
<text x="177" y="74.5">VN</text>
<text x="62.7" y="79.5">GPIO23</text>
<text x="177" y="79.5">EN</text>
</g>
<g font-size="1.5" fill="#006464">
<text x="62.7" y="37.7">J1</text>
<text x="62.7" y="40.7">ESP32</text>
<text x="69" y="40.7">LEFT /</text>
<text x="76" y="40.7">USB</text>
<text x="80.3" y="40.7">TOP</text>
<text x="177" y="37.7">J2</text>
<text x="177" y="40.7">ESP32</text>
<text x="183.3" y="40.7">RIGHT /</text>
<text x="191.3" y="40.7">USB</text>
<text x="195.7" y="40.7">TOP</text>
<text x="328.1" y="55.2">J7</text>
<text x="328.1" y="57.7">BATTERY WIRES /</text>
<text x="344.2" y="57.7">TWO NPTH</text>
<text x="356" y="57.7">VERIFY OD</text>
<text x="328.1" y="88.2">CABLE</text>
<text x="328.1" y="85.7">H9</text>
<text x="334.2" y="88.2">TIE ANCHOR /</text>
<text x="347.5" y="88.2">NPTH</text>
<text x="204.9" y="90.8">J3</text>
<text x="204.9" y="93.3">SPINNER</text>
<text x="213.1" y="93.3">/</text>
<text x="215.3" y="93.3">EXTERNAL GPIO12</text>
<text x="328.1" y="95.8">CABLE</text>
<text x="328.1" y="93.3">H10</text>
<text x="334.2" y="95.8">TIE ANCHOR /</text>
<text x="347.5" y="95.8">NPTH</text>
<text x="328.1" y="108.5">J8</text>
<text x="328.1" y="111">REGULATED OUTPUT /</text>
<text x="347.8" y="111">5V</text>
<text x="350.9" y="111">ONLY</text>
<text x="63.5" y="116.4">JY1</text>
<text x="63.5" y="118.9">COM-09032</text>
<text x="74.7" y="118.9">/</text>
<text x="76.9" y="118.9">VERIFY FIT</text>
<text x="204.9" y="121.2">J4</text>
<text x="204.9" y="123.7">SYSTEM /</text>
<text x="214.3" y="123.7">EXTERNAL GPIO14</text>
<text x="204.9" y="144.1">J5</text>
<text x="204.9" y="146.6">LEFT SHOULDER</text>
<text x="219.3" y="146.6">/</text>
<text x="221.5" y="146.6">EXTERNAL GPIO15</text>
<text x="328.1" y="155.7">C6</text>
<text x="328.1" y="158.3">10uF</text>
<text x="333.2" y="158.3">/</text>
<text x="335.4" y="158.3">25V</text>
<text x="339.5" y="158.3">/</text>
<text x="341.8" y="158.3">RADIAL</text>
<text x="204.9" y="165.7">J6</text>
<text x="204.9" y="168.2">RIGHT SHOULDER</text>
<text x="220.4" y="168.2">/</text>
<text x="222.6" y="168.2">EXTERNAL GPIO13</text>
<text x="66.5" y="188.7">100nF</text>
<text x="66.5" y="186.2">C1</text>
<text x="72.6" y="188.7">/</text>
<text x="74.9" y="188.7">50V</text>
<text x="79" y="188.7">X7R</text>
<text x="85.5" y="188.7">THT</text>
<text x="47.4" y="240.6">H1</text>
<text x="47.4" y="243.1">M3</text>
<text x="50.8" y="243.1">/</text>
<text x="53" y="243.1">POSITION</text>
<text x="61.6" y="243.1">PROVISIONAL</text>
<text x="103.3" y="240.6">H2</text>
<text x="103.3" y="243.1">M3</text>
<text x="106.7" y="243.1">/</text>
<text x="108.9" y="243.1">POSITION</text>
<text x="117.5" y="243.1">PROVISIONAL</text>
<text x="157.9" y="240.6">H3</text>
<text x="157.9" y="243.1">M3</text>
<text x="161.3" y="243.1">/</text>
<text x="163.5" y="243.1">POSITION</text>
<text x="172.1" y="243.1">PROVISIONAL</text>
<text x="212.5" y="240.6">H4</text>
<text x="212.5" y="243.1">M3</text>
<text x="215.9" y="243.1">/</text>
<text x="218.1" y="243.1">POSITION</text>
<text x="226.7" y="243.1">PROVISIONAL</text>
<text x="48" y="273.8">H5</text>
<text x="103" y="273.8">H6</text>
<text x="158" y="273.8">H7</text>
<text x="213" y="273.8">H8</text>
<text x="48" y="276.3">CONVERTER /</text>
<text x="60.7" y="276.3">ESTIMATED</text>
<text x="103" y="276.3">CONVERTER /</text>
<text x="115.7" y="276.3">ESTIMATED</text>
<text x="158" y="276.3">CONVERTER /</text>
<text x="170.7" y="276.3">ESTIMATED</text>
<text x="213" y="276.3">CONVERTER /</text>
<text x="225.7" y="276.3">ESTIMATED</text>
</g>
<g font-size="1.5" fill="#0f0f0f">
<text x="34.3" y="42.9">+3V3</text>
<text x="34.3" y="45.4">GND</text>
<text x="34.3" y="48">GPIO15_ROTATE_LEFT</text>
<text x="148.6" y="42.9">+5V</text>
<text x="148.6" y="45.4">GND</text>
<text x="148.6" y="48">GPIO13_ROTATE_RIGHT</text>
<text x="148.6" y="50.5">GPIO12_SPINNER</text>
<text x="148.6" y="53">GPIO14_SYSTEM</text>
<text x="148.6" y="68.3">GPIO35_JOY_X</text>
<text x="148.6" y="70.8">GPIO34_JOY_Y</text>
<text x="176.5" y="93.7">GPIO12_SPINNER</text>
<text x="176.5" y="96.2">GND</text>
<text x="299.7" y="111.5">+5V</text>
<text x="299.7" y="114">GND</text>
<text x="30.5" y="121.6">GPIO34_JOY_Y</text>
<text x="30.5" y="124.2">+3V3</text>
<text x="176.5" y="124.2">GPIO14_SYSTEM</text>
<text x="30.5" y="131.8">GPIO35_JOY_X</text>
<text x="30.5" y="126.7">GND</text>
<text x="176.5" y="126.7">GND</text>
<text x="30.5" y="134.3">+3V3</text>
<text x="30.5" y="136.9">GND</text>
<text x="176.5" y="147">GPIO15_ROTATE_LEFT</text>
<text x="176.5" y="149.6">GND</text>
<text x="304.8" y="152.1">+5V</text>
<text x="304.8" y="159.7">GND</text>
<text x="176.5" y="171.1">GND</text>
<text x="176.5" y="168.6">GPIO13_ROTATE_RIGHT</text>
<text x="43.2" y="182.6">+3V3</text>
<text x="43.2" y="190.2">GND</text>
</g>
<g font-size="1.4" fill="#a90000">
<text x="52.3" y="121.7">V2</text>
<text x="52.3" y="124.2">V1</text>
<text x="72.6" y="121.7">S1</text>
<text x="72.6" y="124.2">S2</text>
<text x="52.2" y="131.8">H2</text>
<text x="52.3" y="126.7">V3</text>
<text x="72.6" y="126.7">S3</text>
<text x="72.6" y="129.3">S4</text>
<text x="52.2" y="134.4">H1</text>
<text x="52.2" y="136.9">H3</text>
<text x="51.8" y="142">B1A</text>
<text x="51.8" y="144.5">B2A</text>
</g>
<g font-size="1.4" fill="#006464">
<text x="56.9" y="122.7">V</text>
<text x="56.9" y="125.2">V+</text>
<text x="64.6" y="122.7">SHIELD</text>
<text x="64.6" y="125.2">SHIELD</text>
<text x="56.9" y="127.7">V-</text>
<text x="64.6" y="127.7">SHIELD</text>
<text x="64.6" y="130.3">SHIELD</text>
<text x="56.9" y="132.8">H</text>
<text x="56.9" y="135.4">H+</text>
<text x="56.9" y="137.9">H-</text>
<text x="56.9" y="143">SEL+</text>
<text x="56.9" y="145.5">SEL-</text>
</g>
<g font-size="1.3" fill="#006464">
<text x="189.1" y="183.9">ML1</text>
<text x="222.1" y="183.9">ML2</text>
<text x="189.1" y="209.3">ML7</text>
<text x="222.1" y="209.3">ML8</text>
<text x="333.8" y="209.3">ML4</text>
<text x="189.1" y="224.5">ML5</text>
<text x="222.1" y="224.5">ML6</text>
<text x="300.8" y="224.5">ML9</text>
</g>
<text font-size="1.3" fill="#0000c2" x="300.8" y="209.3">ML3</text>
<g font-size="1.1" fill="#006464">
<text x="57.1" y="135.2">UNUSED_BUTTON_LEG</text>
<text x="57.1" y="137.8">UNUSED_BUTTON_LEG</text>
<text x="183.3" y="190.8">MANUAL</text>
<text x="188.9" y="190.8">/</text>
<text x="190.6" y="190.8">BOTH</text>
<text x="194.6" y="190.8">FACES</text>
<text x="216.4" y="190.8">MANUAL</text>
<text x="221.9" y="190.8">/</text>
<text x="223.6" y="190.8">BOTH</text>
<text x="227.6" y="190.8">FACES</text>
<text x="183.3" y="216.2">MANUAL</text>
<text x="188.9" y="216.2">/</text>
<text x="190.6" y="216.2">BOTH</text>
<text x="194.6" y="216.2">FACES</text>
<text x="216.4" y="216.2">MANUAL</text>
<text x="221.9" y="216.2">/</text>
<text x="223.6" y="216.2">BOTH</text>
<text x="227.6" y="216.2">FACES</text>
<text x="295.1" y="216.2">MANUAL</text>
<text x="300.6" y="216.2">/</text>
<text x="302.4" y="216.2">BOTH</text>
<text x="306.4" y="216.2">FACES</text>
<text x="328.1" y="216.2">MANUAL</text>
<text x="333.6" y="216.2">/</text>
<text x="335.4" y="216.2">BOTH</text>
<text x="339.4" y="216.2">FACES</text>
<text x="183.3" y="231.5">MANUAL</text>
<text x="188.9" y="231.5">/</text>
<text x="190.6" y="231.5">BOTH</text>
<text x="194.6" y="231.5">FACES</text>
<text x="216.4" y="231.5">MANUAL</text>
<text x="221.9" y="231.5">/</text>
<text x="223.6" y="231.5">BOTH</text>
<text x="227.6" y="231.5">FACES</text>
<text x="295.1" y="231.5">MANUAL</text>
<text x="300.6" y="231.5">/</text>
<text x="302.4" y="231.5">BOTH</text>
<text x="306.4" y="231.5">FACES</text>
</g>
<g font-size="1.1" fill="#a90000">
<text x="72.3" y="134.4">B1B</text>
<text x="72.3" y="136.9">B2B</text>
</g>
<g font-size="1" fill="#0f0f0f">
<text x="177.8" y="186.5">GPIO34_JOY_Y</text>
<text x="210.8" y="186.5">GPIO34_JOY_Y</text>
<text x="177.8" y="211.9">GND</text>
<text x="210.8" y="211.9">GND</text>
<text x="289.6" y="211.9">GPIO12_SPINNER</text>
<text x="322.6" y="211.9">GPIO12_SPINNER</text>
<text x="177.8" y="227.1">GPIO14_SYSTEM</text>
<text x="210.8" y="227.1">GPIO14_SYSTEM</text>
<text x="289.6" y="227.1">GND</text>
</g>
</svg>
